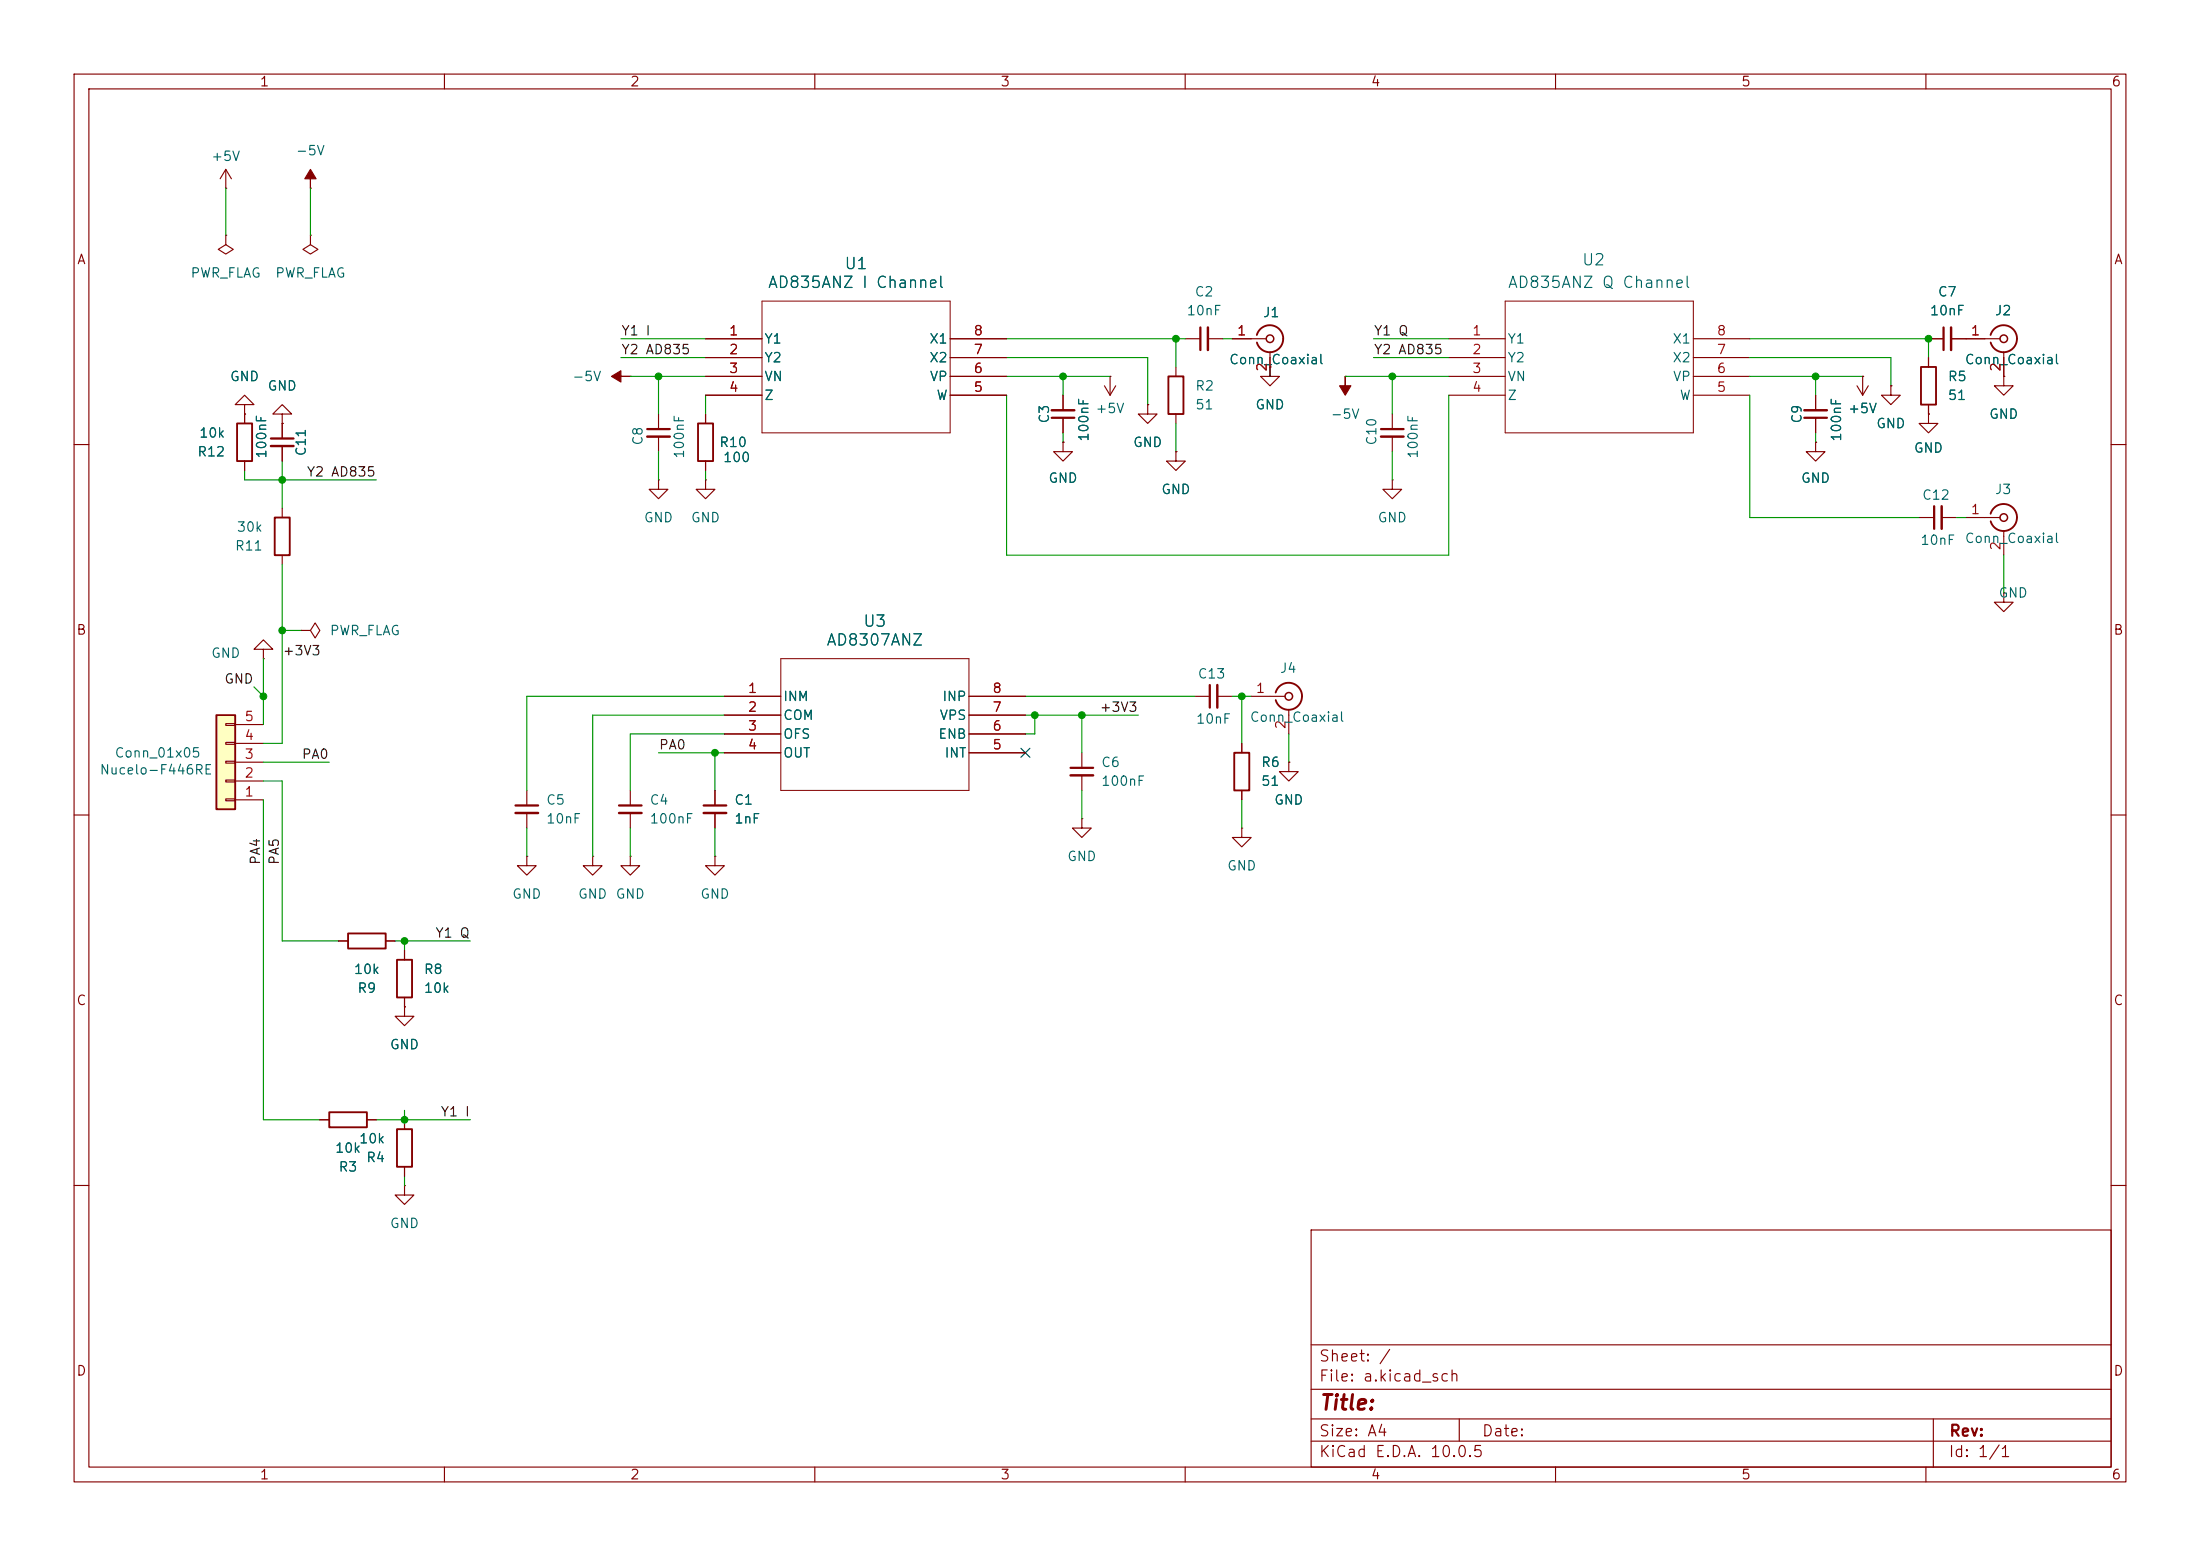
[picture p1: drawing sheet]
<svg xmlns="http://www.w3.org/2000/svg" width="297mm" height="210mm" viewBox="0 0 297 210" stroke-linecap="round" stroke-linejoin="round" font-family="sans-serif">
<g fill="none" stroke="#840000" stroke-width=".15">
<path d="M10 10h277v190h-277zM12 12h273v186h-273zM60 10v2M110 10v2M160 10v2M210 10v2M260 10v2M30.5 25.4h.1M30.5 22.9l-.8 1.2M30.5 22.9l.7 1.2M30.5 22.9v2.5M41.9 31.8v1.2l1 .7-1 .6-1-.6 1-.7"/>
<path d="M41.9 31.8h.1M33 54.6h1.3l-1.3-1.3-1.3 1.3h1.3v1.3M33 55.9h.1M33 55.9v1.3M38.1 55.9h1.3l-1.3-1.3-1.3 1.3h1.3v1.3M38.1 57.2h.1M38.1 57.2v2M85.1 50.8h.1M88.9 55.9v2M88.9 58.9v2.1M95.2 45.7h7.7M95.2 48.3h7.7"/>
<path d="M95.2 50.8h7.7M95.2 53.3h7.7M95.2 55.9v1.3M128.3 45.7h7.6M128.3 48.3h7.6M128.3 50.8h7.6M128.3 53.3h7.6M143.5 59.7v1.3h1.3l-1.3 1.2-1.3-1.2h1.3M143.5 59.7h.1M143.5 53.3v2.1M143.5 56.4v2M149.1 52.1l.8 1.2"/>
<path d="M149.9 50.8h.1M149.9 50.8v2.5M150.6 52.1l-.7 1.2M154.9 54.6v1.3h1.3l-1.3 1.3-1.2-1.3h1.2M154.9 54.6h.1M158.7 49.5v1.3M158.7 55.9v1.3M160 45.7h2.1M163.1 45.7h2M166.4 45.7h4.5M171.4 47.5v3.3h-1.2l1.2 1.3 1.3-1.3h-1.3v-1.3M171.4 49.5h.1"/>
<path d="M181.6 50.8h.1M195.6 45.7h7.6M195.6 48.3h7.6M195.6 50.8h7.6M195.6 53.3h7.6M228.6 45.7h7.6M228.6 48.3h7.6M228.6 50.8h7.6M228.6 53.3h7.6M245.1 59.7v1.3h1.3l-1.3 1.2-1.3-1.2h1.3M245.1 59.7h.1M245.1 53.3v2.1"/>
<path d="M245.1 56.4v2M250.7 52.1l.8 1.2M251.5 50.8h.1M251.5 50.8v2.5M252.2 52.1l-.7 1.2M255.3 52.1v1.2h1.2l-1.2 1.3-1.3-1.3h1.3M255.3 52.1h.1M260.3 55.9v1.3h1.3l-1.3 1.2-1.2-1.2h1.2M260.3 55.9h.1M260.3 45.7h2.1M260.3 48.3v1.2M260.3 54.6v1.3"/>
<path d="M263.4 45.7h6.6M270.5 50.8v1.3h1.3l-1.3 1.2-1.3-1.2h1.3M270.5 50.8h.1M270.5 47.5v3.3M10 60h2M33 62.2v1.3M38.1 60.2v2M38.1 68.6v1.3M38.1 74.9v1.3M88.9 64.8v1.2h1.3l-1.3 1.3-1.3-1.3h1.3M88.9 64.8h.1M95.2 64.8v1.2h1.3l-1.3 1.3-1.2-1.3h1.2"/>
<path d="M95.2 64.8h.1M95.2 62.2v1.3M158.7 61v1.2h1.3l-1.3 1.3-1.2-1.3h1.2M158.7 61h.1M188 64.8v1.2h1.2l-1.2 1.3-1.3-1.3h1.3M188 64.8h.1M259.1 69.9h2M262.1 69.9h2.1M265.4 69.9h4.6M270.5 71.6v3.3M285 60h2M35.6 87.6h1.2l-1.2-1.2-1.3 1.2h1.3v1.3"/>
<path d="M35.6 88.9h.1M40.6 85.1h1.3l.6-1 .7 1-.7 1-.6-1M40.6 85.1h.1M161.3 94h2M164.3 94h2.1M168.9 94h4.6M174 95.8v3.3M270.5 80v1.3h1.3l-1.3 1.3-1.3-1.3h1.3M270.5 80h.1M10 110h2M71.1 115.6v1.2h1.3l-1.3 1.3-1.3-1.3h1.3M71.1 115.6h.1"/>
<path d="M71.1 106.7v2M71.1 109.7v2.1M80 115.6v1.2h1.3l-1.3 1.3-1.3-1.3h1.3M80 115.6h.1M85.1 115.6v1.2h1.3l-1.3 1.3-1.3-1.3h1.3M85.1 115.6h.1M85.1 106.7v2M85.1 109.7v2.1M96.5 115.6v1.2h1.3l-1.3 1.3-1.3-1.3h1.3M96.5 115.6h.1M96.5 106.7v2M96.5 109.7v2.1"/>
<path d="M146 110.5v1.3h1.3l-1.3 1.2-1.2-1.2h1.2M146 110.5h.1M146 101.6v2M146 104.6v2.1M167.6 111.8v1.2h1.3l-1.3 1.3-1.2-1.3h1.2M167.6 111.8h.1M167.6 100.3v1.3M167.6 106.7v1.3M174 102.9v1.2h1.3l-1.3 1.3-1.3-1.3h1.3M174 102.9h.1M285 110h2M45.7 127h1.3"/>
<path d="M52.1 127h1.2M54.6 135.9v1.3h1.3l-1.3 1.2-1.3-1.2h1.3M54.6 135.9h.1M54.6 128.3v1.2M54.6 134.6v1.3M43.2 151.1h1.2M49.5 151.1h1.3M54.6 151.1v1.3M54.6 157.5v1.3M10 160h2M54.6 160v1.3h1.3l-1.3 1.3-1.3-1.3h1.3M54.6 160h.1"/>
<path d="M177 166h108v32h-108zM285 160h2M60 198v2M110 198v2M160 198v2M177 194.5h108M177 191.5h108M177 187.5h108M177 181.5h108M197 191.5v3M210 198v2M260 198v2"/>
<path d="M261 191.5v6.5"/>
</g>
<g fill="none" stroke="#840000" stroke-width=".25">
<path d="M32 57.2h2v5h-2zM94.2 57.2h2.1v5h-2.1zM157.7 50.8h2.1v5.1h-2.1zM169.7 45.2a1.81 1.81 0 0 1 2.8-1 1.81 1.81 0 0 1 0 3 1.81 1.81 0 0 1-2.8-1M259.3 49.5h2.1v5.1h-2.1zM268.7 45.2a1.81 1.81 0 0 1 2.8-1 1.81 1.81 0 0 1 0 3 1.81 1.81 0 0 1-2.8-1M37.1 69.9h2v5h-2zM268.7 69.3a1.81 1.81 0 0 1 2.8-1 1.81 1.81 0 0 1 0 3 1.81 1.81 0 0 1-2.8-.9M172.2 93.5a1.81 1.81 0 0 1 2.8-1 1.81 1.81 0 0 1 0 2.9 1.81 1.81 0 0 1-2.8-.9M166.6 101.6h2.1v5.1h-2.1zM47 126h5.1v2h-5.1zM53.6 129.5h2v5.1h-2z"/>
<path d="M44.4 150.1h5.1v2h-5.1zM53.6 152.4h2v5.1h-2z"/>
</g>
<g fill="none" stroke="#840000" stroke-width=".2">
<circle cx="171.5" cy="45.7" r=".51"/>
<circle cx="270.5" cy="45.7" r=".51"/>
<circle cx="270.5" cy="69.9" r=".51"/>
<circle cx="174" cy="94" r=".51"/>
</g>
<path d="M36.6 59.2h3M87.4 57.9h3M142 56.4h3M162.1 44.2v3M243.6 56.4h3M262.4 44.2v3M261.1 68.3v3.1M163.3 92.5v3M69.6 108.7h3M83.6 108.7h3M95 108.7h3M144.5 103.6h3.1" fill="none" stroke="#840000" stroke-width=".3"/>
<path d="M87.4 58.9h3M142 55.4h3M163.1 44.2v3M243.6 55.4h3M263.4 44.2v3M36.6 60.2h3M262.1 68.3v3.1M164.3 92.5v3M69.6 109.7h3M83.6 109.7h3M95 109.7h3M144.5 104.6h3.1" fill="none" stroke="#840000" stroke-width=".33"/>
<g fill="#840000" stroke="#840000" stroke-width=".15">
<path d="M181.6 50.8v1.3h.8l-.8 1.2-.8-1.2h.8z"/>
<path d="M82.5 50.8l1.3-.8v.8h1.3h-1.3v.8z"/>
</g>
<path d="M102.9 40.6h25.4v17.8h-25.4zM203.2 40.6h25.4v17.8h-25.4z" fill="none" stroke="#840000" stroke-width=".14"/>
<path d="M29.2 96.5h2.5v12.7h-2.5z" fill="#ffffc2"/>
<path d="M29.2 96.5h2.5v12.7h-2.5z" fill="none" stroke="#840000" stroke-width=".25"/>
<g fill="none" stroke="#840000" stroke-width=".15">
<path d="M30.5 31.8v1.2l1 .7-1 .6-1-.6 1-.7M30.5 31.8h.1M41.9 25.4h.1M33 55.9h.1M33 55.9v1.3M38.1 57.2h.1M38.1 57.2v2M95.2 45.7h7.7M95.2 48.3h7.7M95.2 50.8h7.7M95.2 53.3h7.7M95.2 55.9v1.3"/>
<path d="M128.3 45.7h7.6M128.3 48.3h7.6M128.3 50.8h7.6M128.3 53.3h7.6M143.5 59.7h.1M143.5 53.3v2.1M143.5 56.4v2M154.9 54.6h.1M166.4 45.7h2.5M171.4 49.5h.1M171.4 48.3v2.5M188 55.9v2"/>
<path d="M188 58.9v2.1M245.1 59.7h.1M245.1 53.3v2.1M245.1 56.4v2M251.5 50.8h.1M255.3 52.1h.1M260.3 55.9h.1M260.3 45.7h2.1M260.3 48.3v1.2M260.3 54.6v1.3M263.4 45.7h4.6M270.5 50.8h.1"/>
<path d="M270.5 48.3v2.5M33 62.2v1.3M38.1 60.2v2M95.2 62.2v1.3M158.7 61h.1M30.5 97.7h1.2v.2h-1.2zM31.7 97.8h3.9M97.8 94h7.6M97.8 96.5h7.6M97.8 99.1h7.6M130.8 94h7.6M130.8 96.5h7.6"/>
<path d="M130.8 99.1h7.6M30.5 107.8h1.2v.3h-1.2zM30.5 105.3h1.2v.2h-1.2zM30.5 102.7h1.2v.3h-1.2zM30.5 100.2h1.2v.3h-1.2zM31.7 108h3.9M31.7 105.4h3.9M31.7 102.9h3.9M31.7 100.3h3.9M96.5 106.7v2M96.5 109.7v2.1M97.8 101.6h7.6"/>
<path d="M130.8 101.6h7.6M167.6 100.3v1.3M167.6 106.7v1.3M174 102.9h.1M45.7 127h1.3M52.1 127h1.2M54.6 135.9h.1M54.6 128.3v1.2M54.6 134.6v1.3M43.2 151.1h1.2M49.5 151.1h1.3M54.6 151.1v1.3"/>
<path d="M54.6 157.5v1.3"/>
</g>
<path d="M105.4 88.9h25.4v17.8h-25.4z" fill="none" stroke="#840000" stroke-width=".14"/>
<path d="M186.4 57.9h3.1" fill="none" stroke="#840000" stroke-width=".3"/>
<path d="M186.4 58.9h3.1" fill="none" stroke="#840000" stroke-width=".33"/>
<path d="M41.9 22.9l.8 1.2h-.8v1.3v-1.3h-.8z" fill="#840000" stroke="#840000" stroke-width=".15"/>
<g fill="none" stroke="#009600" stroke-width=".15">
<path d="M30.5 25.4v6.4M41.9 25.4v6.4M83.8 48.3h11.4M83.8 45.7h11.4M85.1 50.8h10.1M88.9 50.8v5.1M95.2 53.3v2.6M135.9 48.3h19v6.3M135.9 50.8h14M135.9 45.7h24.1M135.9 53.3v21.6h59.7v-21.6M143.5 50.8v2.5"/>
<path d="M143.5 58.4v1.3M158.7 45.7v3.8M158.7 57.2v3.8M165.1 45.7h1.3M171.4 49.5v1.3M181.6 50.8h14M185.4 48.3h10.2M185.4 45.7h10.2M188 50.8v5.1M236.2 53.3v16.6h22.9M236.2 48.3h19.1v3.8M236.2 50.8h15.3"/>
<path d="M236.2 45.7h24.1v2.6M245.1 50.8v2.5M245.1 58.4v1.3M33 63.5v1.3h17.8M38.1 62.2v6.4M38.1 76.2v24.1h-2.5M88.9 61v3.8M95.2 63.5v1.3M188 61v3.8M264.2 69.9h1.2M270.5 74.9v5.1M34.3 92.7l1.3 1.3"/>
<path d="M35.6 88.9v8.9M38.1 85.1h2.5M97.8 94h-26.7v12.7M97.8 99.1h-12.7v7.6M97.8 96.5h-17.8v19.1M138.4 96.5h15.3M138.4 94h22.9M139.7 96.5v2.6h-1.3M146 96.5v5.1M166.4 94h2.5M167.6 94v6.3M174 99.1v3.8"/>
<path d="M35.6 105.4h2.5v21.6h7.6M35.6 108v43.1h7.6M35.6 102.9h8.8M71.1 111.8v3.8M85.1 111.8v3.8M88.9 101.6h8.9M96.5 101.6v5.1M96.5 111.8v3.8M146 106.7v3.8M167.6 108v3.8M53.3 127h10.2M54.6 127v1.3"/>
<path d="M50.8 151.1h12.7M54.6 149.9v1.2M54.6 158.8v1.2"/>
</g>
<path d="M137.8 101l1.2 1.2M139 101l-1.2 1.2" fill="none" stroke="#000084" stroke-width=".15"/>
<g fill="#009600" stroke="#009600" stroke-width=".14">
<circle cx="260.3" cy="45.7" r=".46"/>
<circle cx="188" cy="50.8" r=".46"/>
<circle cx="245.1" cy="50.8" r=".46"/>
<circle cx="38.1" cy="85.1" r=".46"/>
<circle cx="38.1" cy="64.8" r=".46"/>
<circle cx="88.9" cy="50.8" r=".46"/>
<circle cx="35.6" cy="94" r=".46"/>
<circle cx="54.6" cy="151.1" r=".46"/>
<circle cx="54.6" cy="127" r=".46"/>
<circle cx="96.5" cy="101.6" r=".46"/>
<circle cx="143.5" cy="50.8" r=".46"/>
<circle cx="139.7" cy="96.5" r=".46"/>
<circle cx="146" cy="96.5" r=".46"/>
<circle cx="167.6" cy="94" r=".46"/>
<circle cx="158.7" cy="45.7" r=".46"/>
</g>
<text font-size="2" fill="#840000" x="178" y="190.8">Title:</text>
<g font-size="1.5" fill="#006464">
<text x="103.6" y="39.3">AD835ANZ I Channel</text>
<text x="113.9" y="36.7">U1</text>
<text x="203.4" y="39.3">AD835ANZ Q Channel</text>
<text x="213.5" y="36.2">U2</text>
<text x="111.5" y="87.5">AD8307ANZ</text>
<text x="116.4" y="85">U3</text>
</g>
<g font-size="1.5" fill="#840000">
<text x="178" y="184.1">Sheet: /</text>
<text x="178" y="186.8">File: a.kicad_sch</text>
<text x="178" y="197">KiCad E.D.A. 10.0.5</text>
<text x="178" y="194.2">Size: A4</text>
<text x="200" y="194.2">Date:</text>
<text x="263" y="197">Id: 1/1</text>
<text x="263" y="194.2">Rev:</text>
</g>
<g font-size="1.3" fill="#840000">
<text x="35" y="12">1</text>
<text x="85" y="12">2</text>
<text x="135" y="12">3</text>
<text x="185" y="12">4</text>
<text x="235" y="12">5</text>
<text x="285" y="12">6</text>
<text x="10.3" y="36">A</text>
<text x="285.3" y="36">A</text>
<text x="10.2" y="86">B</text>
<text x="285.2" y="86">B</text>
<text x="10.2" y="136">C</text>
<text x="285.2" y="136">C</text>
<text x="10.2" y="186">D</text>
<text x="285.2" y="186">D</text>
<text x="35" y="200">1</text>
<text x="85" y="200">2</text>
<text x="135" y="200">3</text>
<text x="185" y="200">4</text>
<text x="235" y="200">5</text>
<text x="285" y="200">6</text>
</g>
<g font-size="1.3" fill="#006464">
<text x="28.4" y="22">+5V</text>
<text x="39.8" y="21.3">-5V</text>
<text x="25.6" y="37.8">PWR_FLAG</text>
<text x="37.1" y="37.8">PWR_FLAG</text>
<text x="161.2" y="40.3">C2</text>
<text x="261.5" y="40.3">C7</text>
<text x="103.1" y="46.7">Y1</text>
<text x="125.4" y="46.7">X1</text>
<text x="160.1" y="42.9">10nF</text>
<text x="170.4" y="43.1">J1</text>
<text x="203.4" y="46.7">Y1</text>
<text x="225.7" y="46.7">X1</text>
<text x="260.4" y="42.9">10nF</text>
<text x="269.2" y="42.9">J2</text>
<text x="31" y="51.8">GND</text>
<text x="36" y="53">GND</text>
<text x="77.2" y="51.8">-5V</text>
<text x="103.1" y="49.2">Y2</text>
<text x="103.1" y="51.8">VN</text>
<text x="125.4" y="49.2">X2</text>
<text x="125.4" y="51.8">VP</text>
<text x="161.3" y="53">R2</text>
<text x="165.8" y="49.5">Conn_Coaxial</text>
<text x="203.4" y="49.2">Y2</text>
<text x="203.4" y="51.8">VN</text>
<text x="225.7" y="49.2">X2</text>
<text x="225.8" y="51.8">VP</text>
<text x="262.9" y="51.8">R5</text>
<text x="265.2" y="49.5">Conn_Coaxial</text>
<text x="26.8" y="59.4">10k</text>
<text x="103.1" y="54.3">Z</text>
<text x="126.3" y="54.3">W</text>
<text x="141.9" y="57.2" transform="rotate(-90 141.9 57.2)">C3</text>
<text x="147.3" y="59.7" transform="rotate(-90 147.3 59.7)">100nF</text>
<text x="147.8" y="56.1">+5V</text>
<text x="161.3" y="55.6">51</text>
<text x="169.4" y="55.6">GND</text>
<text x="179.5" y="56.8">-5V</text>
<text x="203.4" y="54.3">Z</text>
<text x="226.7" y="54.3">W</text>
<text x="243.5" y="57.2" transform="rotate(-90 243.5 57.2)">C9</text>
<text x="248.9" y="59.7" transform="rotate(-90 248.9 59.7)">100nF</text>
<text x="249.4" y="56.1">+5V</text>
<text x="253.2" y="58.1">GND</text>
<text x="262.9" y="54.3">51</text>
<text x="268.4" y="56.8">GND</text>
<text x="26.6" y="61.9">R12</text>
<text x="36.3" y="62" transform="rotate(-90 36.3 62)">100nF</text>
<text x="41.6" y="61.7" transform="rotate(-90 41.6 61.7)">C11</text>
<text x="87.1" y="60.2" transform="rotate(-90 87.1 60.2)">C8</text>
<text x="92.7" y="62" transform="rotate(-90 92.7 62)">100nF</text>
<text x="97" y="60.7">R10</text>
<text x="97.5" y="62.7">100</text>
<text x="141.4" y="65.5">GND</text>
<text x="152.9" y="60.7">GND</text>
<text x="186.1" y="60.2" transform="rotate(-90 186.1 60.2)">C10</text>
<text x="191.7" y="62" transform="rotate(-90 191.7 62)">100nF</text>
<text x="243" y="65.5">GND</text>
<text x="258.3" y="61.4">GND</text>
<text x="86.8" y="70.8">GND</text>
<text x="93.2" y="70.8">GND</text>
<text x="156.7" y="67">GND</text>
<text x="185.9" y="70.8">GND</text>
<text x="259.4" y="67.8">C12</text>
<text x="269.2" y="67">J3</text>
<text x="31.6" y="74.6">R11</text>
<text x="31.9" y="72.1">30k</text>
<text x="259.2" y="73.9">10nF</text>
<text x="265.2" y="73.6">Conn_Coaxial</text>
<text x="269.7" y="81">GND</text>
<text x="28.4" y="89.1">GND</text>
<text x="44.4" y="86.1">PWR_FLAG</text>
<text x="105.6" y="94.9">INM</text>
<text x="127.1" y="94.9">INP</text>
<text x="161.6" y="91.9">C13</text>
<text x="172.7" y="91.1">J4</text>
<text x="105.6" y="97.5">COM</text>
<text x="105.6" y="100">OFS</text>
<text x="126.6" y="100">ENB</text>
<text x="126.8" y="97.5">VPS</text>
<text x="161.4" y="98">10nF</text>
<text x="168.6" y="97.7">Conn_Coaxial</text>
<text x="13.4" y="104.8">Nucelo-F446RE</text>
<text x="15.4" y="102.6">Conn_01x05</text>
<text x="105.6" y="102.6">OUT</text>
<text x="127.4" y="102.6">INT</text>
<text x="148.6" y="103.8">C6</text>
<text x="148.6" y="106.4">100nF</text>
<text x="170.2" y="103.8">R6</text>
<text x="170.2" y="106.4">51</text>
<text x="73.6" y="108.9">C5</text>
<text x="73.6" y="111.5">10nF</text>
<text x="87.6" y="108.9">C4</text>
<text x="87.6" y="111.5">100nF</text>
<text x="99" y="108.9">C1</text>
<text x="99" y="111.5">1nF</text>
<text x="171.9" y="108.9">GND</text>
<text x="144" y="116.5">GND</text>
<text x="165.6" y="117.8">GND</text>
<text x="69.1" y="121.6">GND</text>
<text x="77.9" y="121.6">GND</text>
<text x="83" y="121.6">GND</text>
<text x="94.5" y="121.6">GND</text>
<text x="47.7" y="131.8">10k</text>
<text x="57.1" y="131.8">R8</text>
<text x="48.2" y="134.3">R9</text>
<text x="57.1" y="134.3">10k</text>
<text x="52.5" y="141.9">GND</text>
<text x="45.1" y="155.9">10k</text>
<text x="48.4" y="154.6">10k</text>
<text x="45.6" y="158.4">R3</text>
<text x="49.4" y="157.2">R4</text>
<text x="52.5" y="166.1">GND</text>
</g>
<g font-size="1.3" fill="#0f0f0f">
<text x="83.8" y="45.6">Y1 I</text>
<text x="185.4" y="45.6">Y1 Q</text>
<text x="83.8" y="48.1">Y2 AD835</text>
<text x="185.4" y="48.1">Y2 AD835</text>
<text x="41.3" y="64.6">Y2 AD835</text>
<text x="38.1" y="88.8">+3V3</text>
<text x="30.2" y="92.6">GND</text>
<text x="88.9" y="101.5">PA0</text>
<text x="148.4" y="96.4">+3V3</text>
<text x="40.7" y="102.7">PA0</text>
<text x="35.4" y="116.8" transform="rotate(-90 35.4 116.8)">PA4</text>
<text x="38" y="116.8" transform="rotate(-90 38 116.8)">PA5</text>
<text x="58.7" y="126.9">Y1 Q</text>
<text x="59.4" y="151">Y1 I</text>
</g>
<g font-size="1.3" fill="#a90000">
<text x="98.3" y="45.6">1</text>
<text x="131.3" y="45.6">8</text>
<text x="166.9" y="45.6">1</text>
<text x="198.7" y="45.6">1</text>
<text x="231.7" y="45.6">8</text>
<text x="266" y="45.6">1</text>
<text x="98.3" y="48.1">2</text>
<text x="98.3" y="50.7">3</text>
<text x="98.3" y="53.2">4</text>
<text x="131.3" y="53.2">5</text>
<text x="131.3" y="50.7">6</text>
<text x="131.3" y="48.1">7</text>
<text x="171.3" y="50.3" transform="rotate(-90 171.3 50.3)">2</text>
<text x="198.7" y="48.1">2</text>
<text x="198.7" y="50.7">3</text>
<text x="198.7" y="53.2">4</text>
<text x="231.7" y="53.2">5</text>
<text x="231.7" y="50.7">6</text>
<text x="231.7" y="48.1">7</text>
<text x="270.4" y="50.3" transform="rotate(-90 270.4 50.3)">2</text>
<text x="266" y="69.7">1</text>
<text x="270.4" y="74.4" transform="rotate(-90 270.4 74.4)">2</text>
<text x="100.9" y="93.8">1</text>
<text x="133.9" y="93.8">8</text>
<text x="169.4" y="93.8">1</text>
<text x="32.9" y="100.2">4</text>
<text x="32.9" y="97.7">5</text>
<text x="100.9" y="96.4">2</text>
<text x="100.9" y="98.9">3</text>
<text x="100.9" y="101.5">4</text>
<text x="133.9" y="101.5">5</text>
<text x="133.9" y="98.9">6</text>
<text x="133.9" y="96.4">7</text>
<text x="173.9" y="98.5" transform="rotate(-90 173.9 98.5)">2</text>
<text x="32.9" y="107.8">1</text>
<text x="32.9" y="105.3">2</text>
<text x="32.9" y="102.7">3</text>
</g>
</svg>
